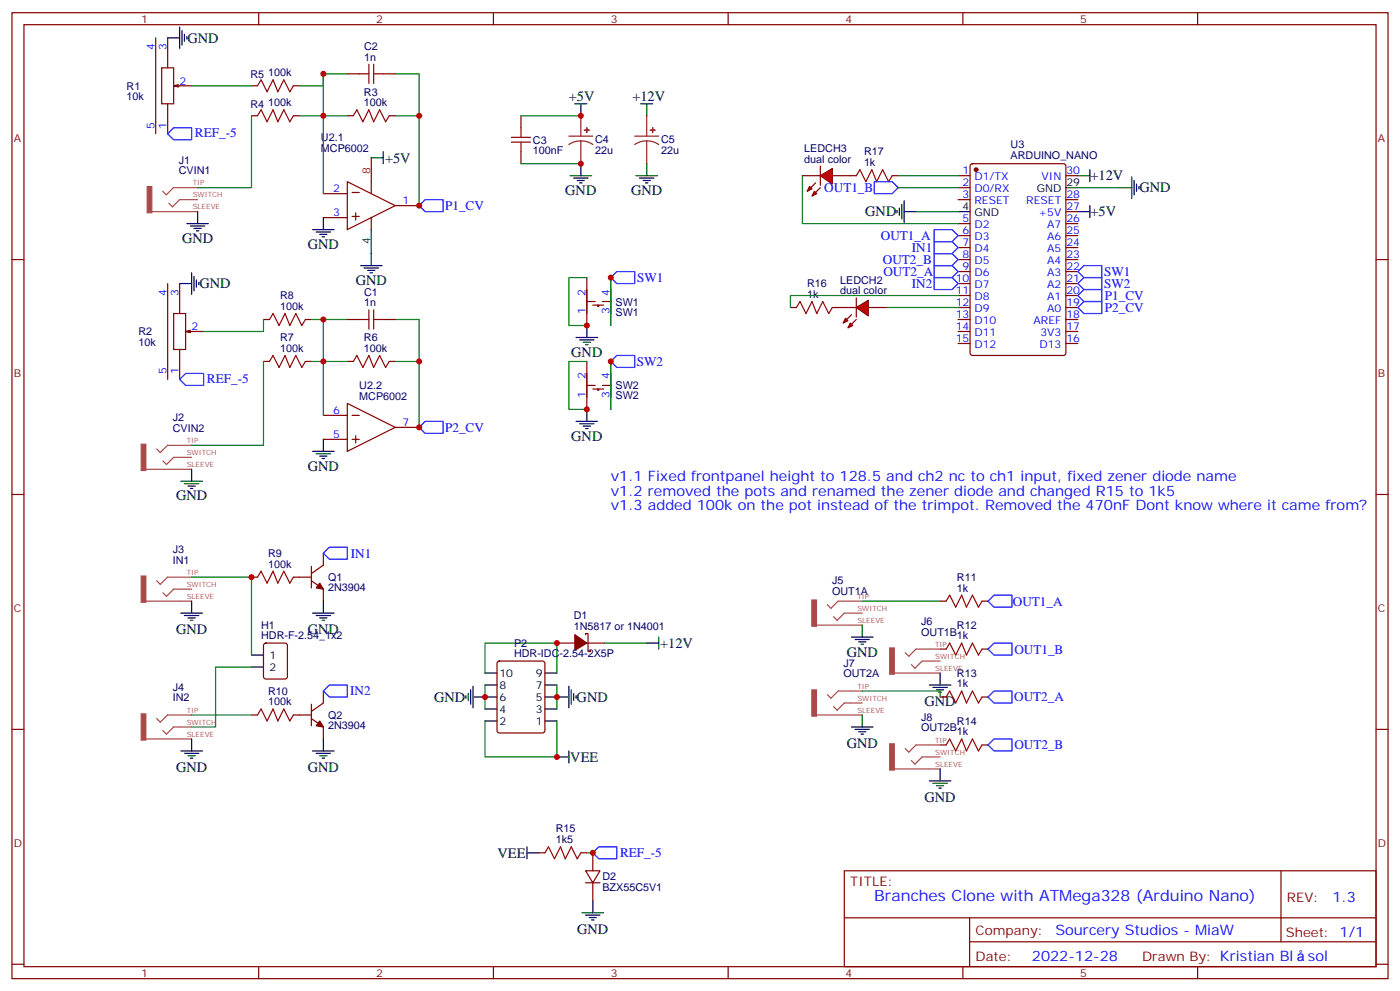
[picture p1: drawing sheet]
<svg xmlns="http://www.w3.org/2000/svg" width="412mm" height="292mm" viewBox="0 0 412 292" stroke-linecap="round" stroke-linejoin="round" font-family="sans-serif">
<g fill="none" stroke="#870000" stroke-width=".35">
<path d="M3.5 3.7h405.4v284.4h-405.4zM7.1 7.3h398.2v277.3h-398.2zM45.9 11.1v28.3M47.6 20h3.6v10.6h-3.6zM49.4 11.1v8.9M76.2 3.7v3.6M145.3 3.7v3.6M214.5 3.7v3.6M283.6 3.7v3.6M352.8 3.7v3.6M49.4 30.6v8.8M52.6 24.9l-1.4 .4"/>
<path d="M56.4 25.3h-5.2l1.4 .3M74.1 34.1h1.7M86.4 34.1h1.8M102.3 34.1h1.8M102.3 21.7h3.5M112.9 21.7h3.5M114.7 34.1h1.7M153.5 34.1v3.5M95.2 57h7.1M102.3 53.5l14.1 7-14.1 7.1zM103.7 56.7h2.1M109.4 53.5v3.5"/>
<path d="M153.5 44.7v3.5M282.2 51.7h3.6M282.2 55.2h3.6M282.2 58.8h3.6M286 48.4l.5-.2h26.8l.6 .4 .1 55.3-.5 .7h-27l-.7-.4v-55.3zM314 51.7h3.5M314 58.8h3.5M3.5 76.4h3.6M95.2 64.1h7.1M103.7 63.7h2.1M104.8 62.7v2.1M109.4 64.1v3.5"/>
<path d="M116.4 60.5h7.1M282.2 76.4h3.6M282.2 65.8h3.6M282.2 69.4h3.6M282.2 72.9h3.6M282.2 79.9h3.6M314 76.4h3.5M314 65.8h3.5M314 69.4h3.5M314 72.9h3.5M314 79.9h3.5M314 62.3h3.5"/>
<path d="M405.3 76.4h3.6M49.4 83.5v28.2M51.2 92.3h3.5v10.6h-3.5zM52.9 83.5v8.8M56.1 97.2l-1.4 .4M60 97.6h-5.3l1.4 .3M102.3 94.1h3.5M112.9 94.1h3.5M172.9 81.7v14.1M172.9 88.8h2.4M174.6 89.8h3.2M176 89.8v.4h.4v-.4"/>
<path d="M177.4 88.8h2.5M179.9 81.7v14.1M232.8 90.5h1.8M245.2 90.5h1.7M282.2 97.6h3.6M282.2 94.1h3.6M282.2 83.5h3.6M282.2 87h3.6M282.2 90.5h3.6M314 97.6h3.5M314 94.1h3.5M314 83.5h3.5"/>
<path d="M314 87h3.5M314 90.5h3.5M52.9 102.9v8.8M77.6 106.4h1.8M90 106.4h1.7M102.3 118.7l14.1 7.1-14.1 7.1zM102.3 106.4h1.8M114.7 106.4h1.7M172.9 106.4v14.1M172.9 113.5h2.4M174.6 114.5h3.2M176 114.5v.4h.4v-.4"/>
<path d="M177.4 113.5h2.5M179.9 106.4v14.1M282.2 101.1h3.6M314 101.1h3.5M95.2 122.3h7.1M95.2 129.3h7.1M103.7 122.3h2.1M103.7 129.3h2.1M104.8 128.3v2.1M116.4 125.8h7.1M3.5 145.6h3.6M405.3 145.6h3.6"/>
<path d="M74.1 169.9h1.7M86.4 169.9h5.3M91.7 166.7v6.4M91.7 171l3.5 2.4v3.6M95.2 162.8v3.6l-3.5 2.4M276.9 177h1.8M289.3 177h1.7M146.6 194.8l.5-.2h12.7l.7 .4v20.1l-.4 .6-13 .1-.6-.5-.1-20zM164 189.3h5.3M172.5 186.8v-.3h.7v5.3h.7v-.4M172.9 189.3h5.3M276.9 191.1h1.8"/>
<path d="M289.3 191.1h1.7M3.5 214.7h3.6M74.1 210.5h1.7M86.4 210.5h5.3M91.7 207.3v6.3M91.7 211.5l3.5 2.5v3.5M95.2 203.4v3.5l-3.5 2.5M276.9 205.2h1.8M276.9 219.3h1.8M289.3 205.2h1.7M289.3 219.3h1.7M405.3 214.7h3.6"/>
<path d="M158.7 251h1.8M171.1 251h1.8M172.5 256.3h4.2l-2.1 3.6zM172.5 259.9h4.2M174.6 251v5.3M174.6 259.9v5.2M248.7 256.3h156.6v28.3h-156.6zM377.3 256.4v20.8M248.7 270.2h156.5M285.6 277.2h119.6M285.6 270.2v14.1M3.5 283.8h3.6"/>
<path d="M76.2 284.6v3.5M145.3 284.6v3.5M214.5 284.6v3.5M283.6 284.6v3.5M352.8 284.6v3.5M405.3 283.8h3.6"/>
</g>
<g fill="none" stroke="#000" stroke-width=".35">
<path d="M49.4 11.1h3.5M52.9 8v6.3M53.6 9v4.3M54.3 10.1v2.1M55 10.8v.7M169.3 30.6h3.6M171.1 30.6v3.5M188.7 30.6h3.6M190.5 30.6v3.5M109.4 46.4h3.5M112.9 44.7v3.5M167.9 51.7h6.4"/>
<path d="M169 52.4h4.2M170 53.1h2.2M170.7 53.8h.7M171.1 48.2v3.5M187.3 51.7h6.4M188.4 52.4h4.2M189.4 53.1h2.2M190.1 53.8h.8M190.5 48.2v3.5M314 55.2h3.5M317.5 51.7h3.5M321 50v3.5"/>
<path d="M329.8 55.2h3.6M333.4 52.1v6.3M334.1 53.1v4.3M334.8 54.2v2.1M335.5 54.9v.7M55 65.8h6.4M56.1 66.5h4.2M57.1 67.2h2.2M57.9 67.9h.7M58.2 62.3v3.5M92.1 67.6h6.3M93.1 68.3h4.3"/>
<path d="M94.2 69h2.1M94.9 69.7h.7M95.2 64.1v3.5M106.2 78.2h6.3M107.2 78.9h4.3M108.3 79.6h2.1M109.4 67.6v10.6M282.2 62.3h3.6M317.5 62.3h3.5M321 60.5v3.6M52.9 83.5h3.5M56.4 80.3v6.3"/>
<path d="M57.1 81.4v4.2M57.9 82.4v2.1M58.6 83.1v.7M109 80.3h.7M169.7 99.3h6.3M172.9 95.8v3.5M170.7 100h4.3M171.8 100.8h2.1M172.5 101.5h.7M56.4 138.1v3.6M92.1 132.9h6.3M93.1 133.6h4.3"/>
<path d="M94.2 134.3h2.1M94.9 135h.7M95.2 129.3v3.6M169.7 124h6.3M170.7 124.7h4.3M171.8 125.4h2.1M172.5 126.2h.7M172.9 120.5v3.5M53.3 141.7h6.3M54.3 142.4h4.3M55.4 143.1h2.1M56.1 143.8h.7"/>
<path d="M56.4 177v3.5M95.2 177v3.5M53.3 180.5h6.3M54.3 181.2h4.3M55.4 181.9h2.1M56.1 182.6h.7M92.1 180.5h6.3M93.1 181.2h4.3M94.2 181.9h2.1M94.9 182.6h.7M142.9 198.1h3.5M160.5 198.1h3.5"/>
<path d="M190.5 189.3h3.5M194 187.5v3.6M250.8 187.5h6.4M251.9 188.2h4.2M252.9 188.9h2.2M253.6 189.7h.8M254 184v3.5M276.9 198.1v3.5M56.4 217.5v3.6M95.2 217.5v3.6M137.2 204.8v.7M137.9 204.1v2.1"/>
<path d="M138.6 203.1v4.2M139.3 205.2h7.1M139.3 202v6.4M142.9 201.6h3.5M142.9 212.2h3.5M142.9 208.7h3.5M160.5 201.6h3.5M160.5 205.2h7.1M160.5 212.2h3.5M160.5 208.7h3.5M167.6 202v6.4M168.3 203.1v4.2"/>
<path d="M169 204.1v2.1M169.7 204.8v.7M250.8 214h6.4M251.9 214.7h4.2M252.9 215.4h2.2M253.6 216.1h.8M254 210.5v3.5M273.8 201.6h6.3M274.8 202.4h4.2M275.9 203.1h2.1M276.6 203.8h.7M53.3 221.1h6.3"/>
<path d="M54.3 221.8h4.3M55.4 222.5h2.1M56.1 223.2h.7M92.1 221.1h6.3M93.1 221.8h4.3M94.2 222.5h2.1M94.9 223.2h.7M164 222.8h3.6M167.6 221.1v3.5M273.8 229.9h6.3M274.8 230.6h4.2M275.9 231.3h2.1"/>
<path d="M276.6 232h.7M276.9 226.3v3.6M155.2 251h3.5M155.2 249.3v3.5M171.4 268.7h6.4M172.5 269.4h4.2M173.6 270.1h2.1M174.3 270.8h.7M174.6 265.1v3.6"/>
</g>
<path d="M109.4 46.4v7.1" fill="none" stroke="#f00" stroke-width=".35"/>
<g fill="none" stroke="#a10000" stroke-width=".35">
<path d="M108.7 18.9v5.7M110.1 18.9v5.7M75.8 34.1l1.1-1.8 1.8 3.5 1.7-3.5 1.4 3.5 1.8-3.5 1.8 3.5 1-1.7M104.1 34.1l1-1.8 1.8 3.5 1.8-3.5 1.4 3.5 1.7-3.5 1.8 3.5 1.1-1.7M105.8 21.7h2.9M110.1 21.7h2.8M153.5 37.6v2.8M150.6 40.4h5.7M150.6 41.8h5.7M153.5 41.8v2.9M105.8 94.1h2.9M108.7 91.2v5.7"/>
<path d="M110.1 91.2v5.7M110.1 94.1h2.8M234.6 90.5l1.1-1.7 1.7 3.5 1.8-3.5 1.4 3.5 1.8-3.5 1.7 3.5 1.1-1.8M79.4 106.4l1-1.8 1.8 3.6 1.8-3.6 1.4 3.6 1.7-3.6 1.8 3.6 1.1-1.8M104.1 106.4l1-1.8 1.8 3.6 1.8-3.6 1.4 3.6 1.7-3.6 1.8 3.6 1.1-1.8M75.8 169.9l1.1-1.8 1.8 3.6 1.7-3.6 1.4 3.6 1.8-3.6 1.8 3.6 1-1.8M278.7 177l1.1-1.8 1.7 3.5 1.8-3.5 1.4 3.5 1.8-3.5 1.7 3.5 1.1-1.7M278.7 191.1l1.1-1.8 1.7 3.5 1.8-3.5 1.4 3.5 1.8-3.5 1.7 3.5 1.1-1.7M75.8 210.5l1.1-1.8 1.8 3.5 1.7-3.5 1.4 3.5 1.8-3.5 1.8 3.5 1-1.7M278.7 205.2l1.1-1.8 1.7 3.5 1.8-3.5 1.4 3.5 1.8-3.5 1.7 3.5 1.1-1.7M278.7 219.3l1.1-1.8 1.7 3.6 1.8-3.6 1.4 3.6 1.8-3.6 1.7 3.6 1.1-1.8M160.5 251l1.1-1.7 1.7 3.5 1.8-3.5 1.4 3.5 1.8-3.5 1.7 3.5 1.1-1.8"/>
</g>
<g fill="none" stroke="#a64a4a" stroke-width=".35">
<path d="M54.6 55.2h-3.5l-2.1 2.2-1.1-1.1M54.6 58.8h-1.7l-2.1 2.1-1.1-1.1M54.7 55.2h3.5M54.7 58.8h3.5M44.7 62.3h9.9M54.7 62.3h3.5M43 138.1h9.9M52.9 131.1h-3.6l-2.1 2.1-1-1M52.9 134.6h-1.7l-2.2 2.1-1-1M53 131.1h3.4M53 134.6h3.4M53 138.1h3.4"/>
<path d="M43 177h9.9M52.9 169.9h-3.6l-2.1 2.1-1-1M52.9 173.4h-1.7l-2.2 2.1-1-1M53 169.9h3.4M53 173.4h3.4M53 177h3.4M250.4 177h-3.5l-2.1 2.1-1.1-1.1M250.5 177h3.5M240.5 184h9.9M250.4 180.5h-1.7l-2.1 2.1-1.1-1.1M250.5 180.5h3.5M250.5 184h3.5"/>
<path d="M263.5 198.1h9.8M273.3 191.1h-3.5l-2.1 2.1-1.1-1.1M273.3 194.6h-1.7l-2.1 2.1-1-1M273.5 191.1h3.4M273.5 194.6h3.4M273.5 198.1h3.4M43 217.5h9.9M52.9 210.5h-3.6l-2.1 2.1-1-1.1M52.9 214h-1.7l-2.2 2.1-1-1M53 210.5h3.4M53 214h3.4M53 217.5h3.4"/>
<path d="M240.5 210.5h9.9M250.4 203.4h-3.5l-2.1 2.1-1.1-1M250.4 206.9h-1.7l-2.1 2.2-1.1-1.1M250.5 210.5h3.5M250.5 203.4h3.5M250.5 206.9h3.5M273.3 219.3h-3.5l-2.1 2.1-1.1-1.1M273.5 219.3h3.4M263.5 226.3h9.8M273.3 222.8h-1.7l-2.1 2.1-1-1M273.5 222.8h3.4M273.5 226.3h3.4"/>
</g>
<g fill="#a64a4a" stroke="#a64a4a" stroke-width=".29">
<path d="M43.3 54.9h1.4v7.8h-1.4z"/>
<path d="M41.6 130.7h1.4v7.8h-1.4z"/>
<path d="M41.6 169.5h1.4v7.8h-1.4z"/>
<path d="M41.6 210.1h1.4v7.8h-1.4z"/>
<path d="M239.1 176.6h1.4v7.8h-1.4z"/>
<path d="M262.1 190.7h1.4v7.8h-1.4z"/>
<path d="M239.1 203.1h1.4v7.7h-1.4z"/>
<path d="M262.1 218.9h1.4v7.8h-1.4z"/>
</g>
<g fill="none" stroke="#00f" stroke-width=".35">
<path d="M49.4 39.4l1.8-1.8h5.2v3.5h-5.2zM123.5 60.5l1.7-1.7h5.3v3.5h-5.3zM275.2 67.6h5.3l1.7 1.8-1.7 1.7h-5.3zM275.2 71.1h5.3l1.7 1.8-1.7 1.7h-5.3zM275.2 74.6h5.3l1.7 1.8-1.7 1.8h-5.3zM275.2 78.2h5.3l1.7 1.7-1.7 1.8h-5.3zM179.9 81.7l1.8-1.8h5.3v3.6h-5.3zM275.2 81.7h5.3l1.7 1.8-1.7 1.7h-5.3zM52.9 111.7l1.8-1.8h5.3v3.6h-5.3zM179.9 106.4l1.8-1.8h5.3v3.6h-5.3zM123.5 125.8l1.7-1.8h5.3v3.6h-5.3zM95.2 162.8l1.8-1.7h5.3v3.5h-5.3z"/>
<path d="M291 177l1.8-1.8h5.3v3.5h-5.3zM291 191.1l1.8-1.8h5.3v3.5h-5.3zM95.2 203.4l1.8-1.8h5.3v3.6h-5.3zM291 205.2l1.8-1.8h5.3v3.5h-5.3zM291 219.3l1.8-1.8h5.3v3.6h-5.3zM174.6 251l1.8-1.7h5.3v3.5h-5.3z"/>
</g>
<g fill="none" stroke="#008700" stroke-width=".35">
<path d="M74.1 34.1v21.1h-15.9M88.2 34.1h14.1M102.3 21.7h-7.1v35.3M116.4 21.7h7.1v38.8M116.4 34.1h7.1M153.5 34.1h17.6M153.5 48.2h17.6M317.5 55.2h12.3M102.3 94.1h-7.1v28.2M116.4 94.1h7.1v31.7M172.9 81.7h-5.3v14.1h5.3M179.9 81.7v14.1"/>
<path d="M261.1 90.5h21.1M77.6 106.4v24.7h-21.2M91.7 106.4h10.6M116.4 106.4h7.1M172.9 106.4h-5.3v14.1h5.3M179.9 106.4v14.1M254 177h22.9M142.9 198.1v-8.8h21.1v8.8M178.2 189.3h12.3M56.4 210.5h17.7M142.9 212.2v10.6h21.1v-10.6M142.9 201.6v7.1"/>
<path d="M164 201.6v7.1M254 203.4h22.9v1.8M172.9 251h1.7"/>
</g>
<g fill="#870000" stroke="#870000" stroke-width=".35">
<path d="M94.2 171.7l1 1.7-2.1-.3z"/>
<path d="M94.2 212.2l1 1.8-2.1-.4z"/>
<path d="M169.3 186.8l3.6 2.5-3.6 2.1z"/>
<circle cx="287.5" cy="50" r=".53"/>
</g>
<path d="M171.1 34.1v6M190.5 34.1v6M167.6 40.1h7M171.1 41.5l-1.9 .2-1.6 .8M171.1 41.5l1.8 .2 1.7 .8M171.1 41.5v6.7M187 40.1h7M190.5 41.5l-1.9 .2-1.6 .8M190.5 41.5l1.9 .2 1.6 .8M190.5 41.5v6.7" fill="none" stroke="#8c2424" stroke-width=".35"/>
<g fill="#8c2424" stroke="#8c2424" stroke-width=".35">
<path d="M172.2 38.3h1.4z"/>
<path d="M172.8 37.6l.1 1.4z"/>
<path d="M191.6 38.3h1.4z"/>
<path d="M192.2 37.6l.1 1.4z"/>
</g>
<g fill="#f00" stroke="#870000" stroke-width=".35">
<path d="M252.2 90.5l3.6-2.1v4.6z"/>
<path d="M252.2 87.7v5.6z"/>
</g>
<g fill="#870000" stroke="#870000" stroke-width=".35">
<path d="M252.2 94.1l-1.4 1.4z"/>
<path d="M250.8 92.6l-1.4 1.5z"/>
</g>
<g fill="#f00" stroke="#870000" stroke-width=".35">
<path d="M250.5 95.1l.7 .7-1.4 .7z"/>
<path d="M249.1 93.7l.7 .7-1.4 .7z"/>
</g>
<path d="M250.5 51.7h1.7M262.8 51.7h1.8M246.9 90.5h5.3M255.8 90.5h5.3" fill="none" stroke="#870000" stroke-width=".35"/>
<path d="M236.4 51.7v14.1h45.8M282.2 87h-49.4v3.5" fill="none" stroke="#008700" stroke-width=".35"/>
<path d="M317.5 79.9l1.8-1.7h5.3v3.5h-5.3zM317.5 90.5l1.8-1.7h5.3v3.5h-5.3zM317.5 87l1.8-1.8h5.3v3.6h-5.3zM317.5 83.5l1.8-1.8h5.3v3.5h-5.3z" fill="none" stroke="#00f" stroke-width=".35"/>
<path d="M252.2 51.7l1.1-1.7 1.8 3.5 1.7-3.5 1.4 3.5 1.8-3.5 1.8 3.5 1-1.8" fill="none" stroke="#a10000" stroke-width=".35"/>
<g fill="#f00" stroke="#870000" stroke-width=".35">
<path d="M241.7 51.7l3.5-2.1v4.6z"/>
<path d="M241.7 48.9v5.6z"/>
</g>
<g fill="#870000" stroke="#870000" stroke-width=".35">
<path d="M241.7 55.2l-1.5 1.5z"/>
<path d="M240.2 53.8l-1.4 1.4z"/>
</g>
<g fill="#f00" stroke="#870000" stroke-width=".35">
<path d="M239.9 56.3l.7 .7-1.4 .7z"/>
<path d="M238.5 54.9l.7 .7-1.4 .7z"/>
</g>
<path d="M74.1 25.3h1.7M86.4 25.3h1.8M236.4 51.7h5.3M245.2 51.7h5.3M77.6 94.1h1.8M90 94.1h1.7M77.8 189.5l.5-.2h5.7l.6 .4 .1 9.5-.5 .6-5.9 .1-.6-.5-.1-9.4z" fill="none" stroke="#870000" stroke-width=".35"/>
<path d="M56.4 25.3h17.7M95.2 21.7v3.6h-7M264.6 55.2h17.6M264.6 51.7h17.6M269.9 62.3h12.3M77.6 94.1v3.5h-17.6M91.7 94.1h3.5M56.4 169.9h17.7v22.9M74.1 196.4h-10.6v17.6h-7.1" fill="none" stroke="#008700" stroke-width=".35"/>
<path d="M266.3 59.1v6.4M264.2 61.9v.8M264.9 61.2v2.2M265.6 60.2v4.2M266.3 62.3h3.6M74.1 192.8h3.5M74.1 196.4h3.5" fill="none" stroke="#000" stroke-width=".35"/>
<path d="M257.5 53.5h5.3l1.8 1.7-1.8 1.8h-5.3z" fill="none" stroke="#00f" stroke-width=".35"/>
<path d="M75.8 25.3l1.1-1.8 1.8 3.5 1.7-3.5 1.4 3.5 1.8-3.5 1.8 3.5 1-1.7M79.4 94.1l1-1.8 1.8 3.5 1.8-3.5 1.4 3.5 1.7-3.5 1.8 3.5 1.1-1.7" fill="none" stroke="#a10000" stroke-width=".35"/>
<g fill="#c00">
<circle cx="95.3" cy="34.1" r=".88"/>
<circle cx="123.5" cy="34.1" r=".88"/>
<circle cx="123.5" cy="106.4" r=".88"/>
<circle cx="95.3" cy="106.4" r=".88"/>
<circle cx="123.5" cy="60.5" r=".88"/>
<circle cx="123.5" cy="125.8" r=".88"/>
<circle cx="172.9" cy="95.8" r=".88"/>
<circle cx="179.9" cy="81.7" r=".88"/>
<circle cx="179.9" cy="106.4" r=".88"/>
<circle cx="172.9" cy="120.5" r=".88"/>
<circle cx="171.1" cy="34.1" r=".88"/>
<circle cx="171.1" cy="48.2" r=".88"/>
<circle cx="174.6" cy="251" r=".88"/>
<circle cx="164" cy="222.8" r=".88"/>
<circle cx="164" cy="189.3" r=".88"/>
<circle cx="164" cy="205.2" r=".88"/>
<circle cx="142.9" cy="205.2" r=".88"/>
<circle cx="74.1" cy="169.9" r=".88"/>
<circle cx="95.3" cy="21.7" r=".88"/>
<circle cx="95.3" cy="94.1" r=".88"/>
</g>
<text font-size="4.6" fill="#00f" x="257.5" y="265.1">Branches Clone with ATMega328 (Arduino Nano)</text>
<g font-size="4.2">
<text x="55.2" y="12.6">GND</text>
<text x="167.6" y="29.8">+5V</text>
<text x="186.3" y="29.8">+12V</text>
<text x="113.4" y="47.8">+5V</text>
<text x="321.2" y="53.1">+12V</text>
<text x="166.5" y="57.4">GND</text>
<text x="185.9" y="57.4">GND</text>
<text x="335.7" y="56.7">GND</text>
<text x="254.9" y="63.7">GND</text>
<text x="321.2" y="63.7">+5V</text>
<text x="53.6" y="71.5">GND</text>
<text x="90.7" y="73.2">GND</text>
<text x="104.8" y="83.8">GND</text>
<text x="58.7" y="84.9">GND</text>
<text x="168.3" y="105">GND</text>
<text x="168.3" y="129.7">GND</text>
<text x="90.7" y="138.5">GND</text>
<text x="51.9" y="147.3">GND</text>
<text x="51.9" y="186.6">GND</text>
<text x="90.7" y="186.6">GND</text>
<text x="194.5" y="190.7">+12V</text>
<text x="249.4" y="193.5">GND</text>
<text x="127.9" y="206.6">GND</text>
<text x="169.9" y="206.6">GND</text>
<text x="272.3" y="207.7">GND</text>
<text x="249.4" y="220.1">GND</text>
<text x="51.9" y="227.1">GND</text>
<text x="90.7" y="227.1">GND</text>
<text x="168" y="224.2">VEE</text>
<text x="272.3" y="236">GND</text>
<text x="146.6" y="252.4">VEE</text>
<text x="170" y="274.8">GND</text>
</g>
<g font-size="4.2" fill="#00f">
<text x="179.9" y="141.7">v1.1 Fixed frontpanel height to 128.5 and ch2 nc to ch1 input, fixed zener diode name</text>
<text x="179.9" y="145.9">v1.2 removed the pots and renamed the zener diode and changed R15 to 1k5</text>
<text x="179.9" y="150.1">v1.3 added 100k on the pot instead of the trimpot. Removed the 470nF Dont know where it came from?</text>
<text x="392.5" y="265.6">1.3</text>
<text x="310.9" y="275.2">Sourcery Studios - MiaW</text>
<text x="304" y="283">2022-12-28</text>
<text x="385.3" y="282.9">sol</text>
</g>
<g font-size="3.9" fill="#00f">
<text x="57.4" y="40.4">REF_-5</text>
<text x="242.8" y="56.4">OUT1_B</text>
<text x="131.1" y="61.8">P1_CV</text>
<text x="259.5" y="70.7">OUT1_A</text>
<text x="260.1" y="77.6">OUT2_B</text>
<text x="268.6" y="74">IN1</text>
<text x="187.7" y="83">SW1</text>
<text x="260.2" y="81.1">OUT2_A</text>
<text x="325.3" y="81.3">SW1</text>
<text x="268.6" y="84.6">IN2</text>
<text x="325.2" y="84.8">SW2</text>
<text x="325.5" y="88.4">P1_CV</text>
<text x="325.5" y="91.9">P2_CV</text>
<text x="187.5" y="107.7">SW2</text>
<text x="61" y="112.7">REF_-5</text>
<text x="131.1" y="127.1">P2_CV</text>
<text x="103.4" y="164.1">IN1</text>
<text x="298.3" y="178.3">OUT1_A</text>
<text x="298.8" y="192.4">OUT1_B</text>
<text x="103.1" y="204.7">IN2</text>
<text x="298.7" y="206.5">OUT2_A</text>
<text x="298.8" y="220.6">OUT2_B</text>
<text x="182.6" y="252.3">REF_-5</text>
</g>
<g font-size="3.9" fill="#800">
<text x="250.5" y="260.9">TITLE:</text>
<text x="379.1" y="265.6">REV:</text>
<text x="287.4" y="275.1">Company:</text>
<text x="378.7" y="275.7">Sheet: 1/1</text>
<text x="287.4" y="282.8">Date:</text>
<text x="336.4" y="282.9">Drawn By: Kristian Bl</text>
</g>
<g font-size="3.2" fill="#800">
<text x="41.6" y="6.7">1</text>
<text x="110.8" y="6.7">2</text>
<text x="179.9" y="6.7">3</text>
<text x="249.1" y="6.7">4</text>
<text x="318.2" y="6.7">5</text>
<text x="4.1" y="41.8">A</text>
<text x="405.9" y="41.8">A</text>
<text x="4.1" y="111">B</text>
<text x="405.9" y="111">B</text>
<text x="4.1" y="180.1">C</text>
<text x="405.9" y="180.1">C</text>
<text x="4.1" y="249.3">D</text>
<text x="405.9" y="249.3">D</text>
<text x="41.6" y="287.5">1</text>
<text x="110.8" y="287.5">2</text>
<text x="179.9" y="287.5">3</text>
<text x="249.1" y="287.5">4</text>
<text x="318.2" y="287.5">5</text>
</g>
<g font-size="3.2" fill="#00f">
<text x="45.5" y="14.7" transform="rotate(-90 45.5 14.7)">4</text>
<text x="49" y="14.7" transform="rotate(-90 49 14.7)">3</text>
<text x="52.9" y="24.9">2</text>
<text x="45.5" y="37.9" transform="rotate(-90 45.5 37.9)">5</text>
<text x="49" y="37.9" transform="rotate(-90 49 37.9)">1</text>
<text x="283.6" y="51.4">1</text>
<text x="287.1" y="53.1">D1/TX</text>
<text x="306.8" y="53.1">VIN</text>
<text x="314.1" y="51.4">30</text>
<text x="98.2" y="56.7">2</text>
<text x="283.6" y="54.9">2</text>
<text x="283.6" y="58.4">3</text>
<text x="287.1" y="56.7">D0/RX</text>
<text x="314.1" y="58.4">28</text>
<text x="98.2" y="63.7">3</text>
<text x="118.5" y="60.2">1</text>
<text x="283.6" y="65.5">5</text>
<text x="287.1" y="60.2">RESET</text>
<text x="302.3" y="60.2">RESET</text>
<text x="305.9" y="63.7">+5V</text>
<text x="314.1" y="65.5">26</text>
<text x="314.1" y="61.9">27</text>
<text x="283.6" y="69">6</text>
<text x="287.1" y="67.2">D2</text>
<text x="287.1" y="70.8">D3</text>
<text x="308.5" y="70.8">A6</text>
<text x="308.5" y="67.2">A7</text>
<text x="314.1" y="69">25</text>
<text x="283.6" y="72.5">7</text>
<text x="283.6" y="76.1">8</text>
<text x="287.1" y="74.3">D4</text>
<text x="287.1" y="77.8">D5</text>
<text x="308.5" y="77.8">A4</text>
<text x="308.5" y="74.3">A5</text>
<text x="314.1" y="76.1">23</text>
<text x="314.1" y="72.5">24</text>
<text x="281.5" y="83.1">10</text>
<text x="283.6" y="79.6">9</text>
<text x="287.1" y="81.4">D6</text>
<text x="308.5" y="81.4">A3</text>
<text x="314.1" y="83.1">21</text>
<text x="314.1" y="79.6">22</text>
<text x="49" y="87" transform="rotate(-90 49 87)">4</text>
<text x="52.6" y="87" transform="rotate(-90 52.6 87)">3</text>
<text x="172.5" y="87" transform="rotate(-90 172.5 87)">2</text>
<text x="179.6" y="87" transform="rotate(-90 179.6 87)">4</text>
<text x="281.5" y="86.6">11</text>
<text x="287.1" y="84.9">D7</text>
<text x="287.1" y="88.4">D8</text>
<text x="308.5" y="88.4">A1</text>
<text x="308.5" y="84.9">A2</text>
<text x="314.1" y="86.6">20</text>
<text x="172.5" y="92.5" transform="rotate(-90 172.5 92.5)">1</text>
<text x="179.6" y="92.5" transform="rotate(-90 179.6 92.5)">3</text>
<text x="281.5" y="90.2">12</text>
<text x="281.5" y="93.7">13</text>
<text x="287.1" y="91.9">D9</text>
<text x="287.1" y="95.5">D10</text>
<text x="304.5" y="95.5">AREF</text>
<text x="308.5" y="91.9">A0</text>
<text x="314.1" y="93.7">18</text>
<text x="314.1" y="90.2">19</text>
<text x="56.4" y="97.2">2</text>
<text x="281.5" y="97.2">14</text>
<text x="281.5" y="100.8">15</text>
<text x="287.1" y="99">D11</text>
<text x="306.5" y="99">3V3</text>
<text x="314.1" y="100.8">16</text>
<text x="314.1" y="97.2">17</text>
<text x="287.1" y="102.5">D12</text>
<text x="306.2" y="102.5">D13</text>
<text x="49" y="110.2" transform="rotate(-90 49 110.2)">5</text>
<text x="52.6" y="110.2" transform="rotate(-90 52.6 110.2)">1</text>
<text x="172.5" y="111.7" transform="rotate(-90 172.5 111.7)">2</text>
<text x="179.6" y="111.7" transform="rotate(-90 179.6 111.7)">4</text>
<text x="172.5" y="117.2" transform="rotate(-90 172.5 117.2)">1</text>
<text x="179.6" y="117.2" transform="rotate(-90 179.6 117.2)">3</text>
<text x="98.2" y="121.9">6</text>
<text x="118.5" y="125.4">7</text>
<text x="98.2" y="129">5</text>
</g>
<g font-size="3.2" fill="#000080">
<text x="107.3" y="17.9">1n</text>
<text x="107.3" y="14.7">C2</text>
<text x="73.7" y="22.8">R5</text>
<text x="79" y="22.4">100k</text>
<text x="37.3" y="29.5">10k</text>
<text x="37.3" y="26.4">R1</text>
<text x="107.2" y="28.1">R3</text>
<text x="73.7" y="31.7">R4</text>
<text x="79" y="31.3">100k</text>
<text x="107.2" y="31.3">100k</text>
<text x="94.5" y="41.6">U2.1</text>
<text x="94.5" y="44.7">MCP6002</text>
<text x="157" y="45.4">100nF</text>
<text x="157" y="42.3">C3</text>
<text x="175.3" y="45.4">22u</text>
<text x="175.3" y="42.2">C4</text>
<text x="194.7" y="45.4">22u</text>
<text x="194.7" y="42.2">C5</text>
<text x="236.9" y="47.8">dual color</text>
<text x="236.9" y="44.7">LEDCH3</text>
<text x="254.5" y="45.7">R17</text>
<text x="297.7" y="46.8">ARDUINO_NANO</text>
<text x="297.7" y="43.6">U3</text>
<text x="52.6" y="51.2">CVIN1</text>
<text x="52.6" y="48.1">J1</text>
<text x="254.5" y="48.9">1k</text>
<text x="247.5" y="83.5">LEDCH2</text>
<text x="82.5" y="88.1">R8</text>
<text x="107.3" y="87">C1</text>
<text x="181.3" y="89.9">SW1</text>
<text x="237.7" y="87.7">1k</text>
<text x="237.7" y="84.6">R16</text>
<text x="247.5" y="86.6">dual color</text>
<text x="82.5" y="91.2">100k</text>
<text x="107.3" y="90.2">1n</text>
<text x="181.3" y="92.9">SW1</text>
<text x="40.8" y="101.8">10k</text>
<text x="40.8" y="98.7">R2</text>
<text x="82.5" y="100.5">R7</text>
<text x="107.2" y="100.5">R6</text>
<text x="82.5" y="103.6">100k</text>
<text x="107.2" y="103.6">100k</text>
<text x="105.8" y="117.7">MCP6002</text>
<text x="105.8" y="114.5">U2.2</text>
<text x="181.3" y="117.6">SW2</text>
<text x="181.3" y="114.6">SW2</text>
<text x="50.9" y="124">J2</text>
<text x="50.9" y="127.1">CVIN2</text>
<text x="50.9" y="165.9">IN1</text>
<text x="50.9" y="162.8">J3</text>
<text x="79" y="167.1">100k</text>
<text x="79" y="164">R9</text>
<text x="96.7" y="171.1">Q1</text>
<text x="245.1" y="172">J5</text>
<text x="281.9" y="171">R11</text>
<text x="96.7" y="174">2N3904</text>
<text x="245.1" y="175.2">OUT1A</text>
<text x="281.9" y="174.1">1k</text>
<text x="76.9" y="185">H1</text>
<text x="169" y="185.4">1N5817 or 1N4001</text>
<text x="169" y="182.2">D1</text>
<text x="271.4" y="184">J6</text>
<text x="281.9" y="185.1">R12</text>
<text x="76.9" y="188.2">HDR-F-2.54_1x2</text>
<text x="151.4" y="190.6">P2</text>
<text x="271.4" y="187.1">OUT1B</text>
<text x="281.9" y="188.2">1k</text>
<text x="151.4" y="193.5">HDR-IDC-2.54-2X5P</text>
<text x="248.4" y="196.3">J7</text>
<text x="50.9" y="203.4">J4</text>
<text x="248.4" y="199.4">OUT2A</text>
<text x="281.9" y="202.4">1k</text>
<text x="281.9" y="199.2">R13</text>
<text x="50.9" y="206.5">IN2</text>
<text x="79" y="207.6">100k</text>
<text x="79" y="204.5">R10</text>
<text x="96.7" y="214.6">2N3904</text>
<text x="96.7" y="211.6">Q2</text>
<text x="271.4" y="215.3">OUT2B</text>
<text x="271.4" y="212.2">J8</text>
<text x="281.9" y="213.3">R14</text>
<text x="281.9" y="216.5">1k</text>
<text x="163.7" y="245">R15</text>
<text x="163.7" y="248.2">1k5</text>
<text x="177.4" y="262.3">BZX55C5V1</text>
<text x="177.4" y="259.2">D2</text>
</g>
<text font-size="3.2" fill="#f00" x="109" y="51.4" transform="rotate(-90 109 51.4)">8</text>
<g font-size="3.2">
<text x="305.4" y="56.7">GND</text>
<text x="314.1" y="54.9">29</text>
<text x="283.6" y="61.9">4</text>
<text x="287.1" y="63.7">GND</text>
<text x="109" y="71.7" transform="rotate(-90 109 71.7)">4</text>
<text x="79.4" y="193.9">1</text>
<text x="79.4" y="197.4">2</text>
<text x="147.1" y="202.7">8</text>
<text x="147.1" y="199.2">10</text>
<text x="157.8" y="202.7">7</text>
<text x="157.8" y="199.2">9</text>
<text x="147.1" y="209.8">4</text>
<text x="147.1" y="206.2">6</text>
<text x="157.8" y="209.8">3</text>
<text x="157.8" y="206.2">5</text>
<text x="147.1" y="213.3">2</text>
<text x="157.8" y="213.3">1</text>
</g>
<g font-size="2.1" fill="#a54b4b">
<text x="56.8" y="54.6">TIP</text>
<text x="56.8" y="58.1">SWITCH</text>
<text x="56.8" y="61.6">SLEEVE</text>
<text x="55" y="130.4">TIP</text>
<text x="55" y="137.5">SLEEVE</text>
<text x="55" y="133.9">SWITCH</text>
<text x="55" y="169.2">TIP</text>
<text x="55" y="172.7">SWITCH</text>
<text x="55" y="176.3">SLEEVE</text>
<text x="252.6" y="176.3">TIP</text>
<text x="252.6" y="179.8">SWITCH</text>
<text x="252.6" y="183.3">SLEEVE</text>
<text x="275.5" y="190.4">TIP</text>
<text x="275.5" y="197.4">SLEEVE</text>
<text x="275.5" y="193.9">SWITCH</text>
<text x="252.6" y="202.7">TIP</text>
<text x="55" y="209.8">TIP</text>
<text x="252.6" y="209.8">SLEEVE</text>
<text x="252.6" y="206.2">SWITCH</text>
<text x="55" y="213.3">SWITCH</text>
<text x="55" y="216.8">SLEEVE</text>
<text x="275.5" y="218.6">TIP</text>
<text x="275.5" y="225.6">SLEEVE</text>
<text x="275.5" y="222.1">SWITCH</text>
</g>
</svg>
